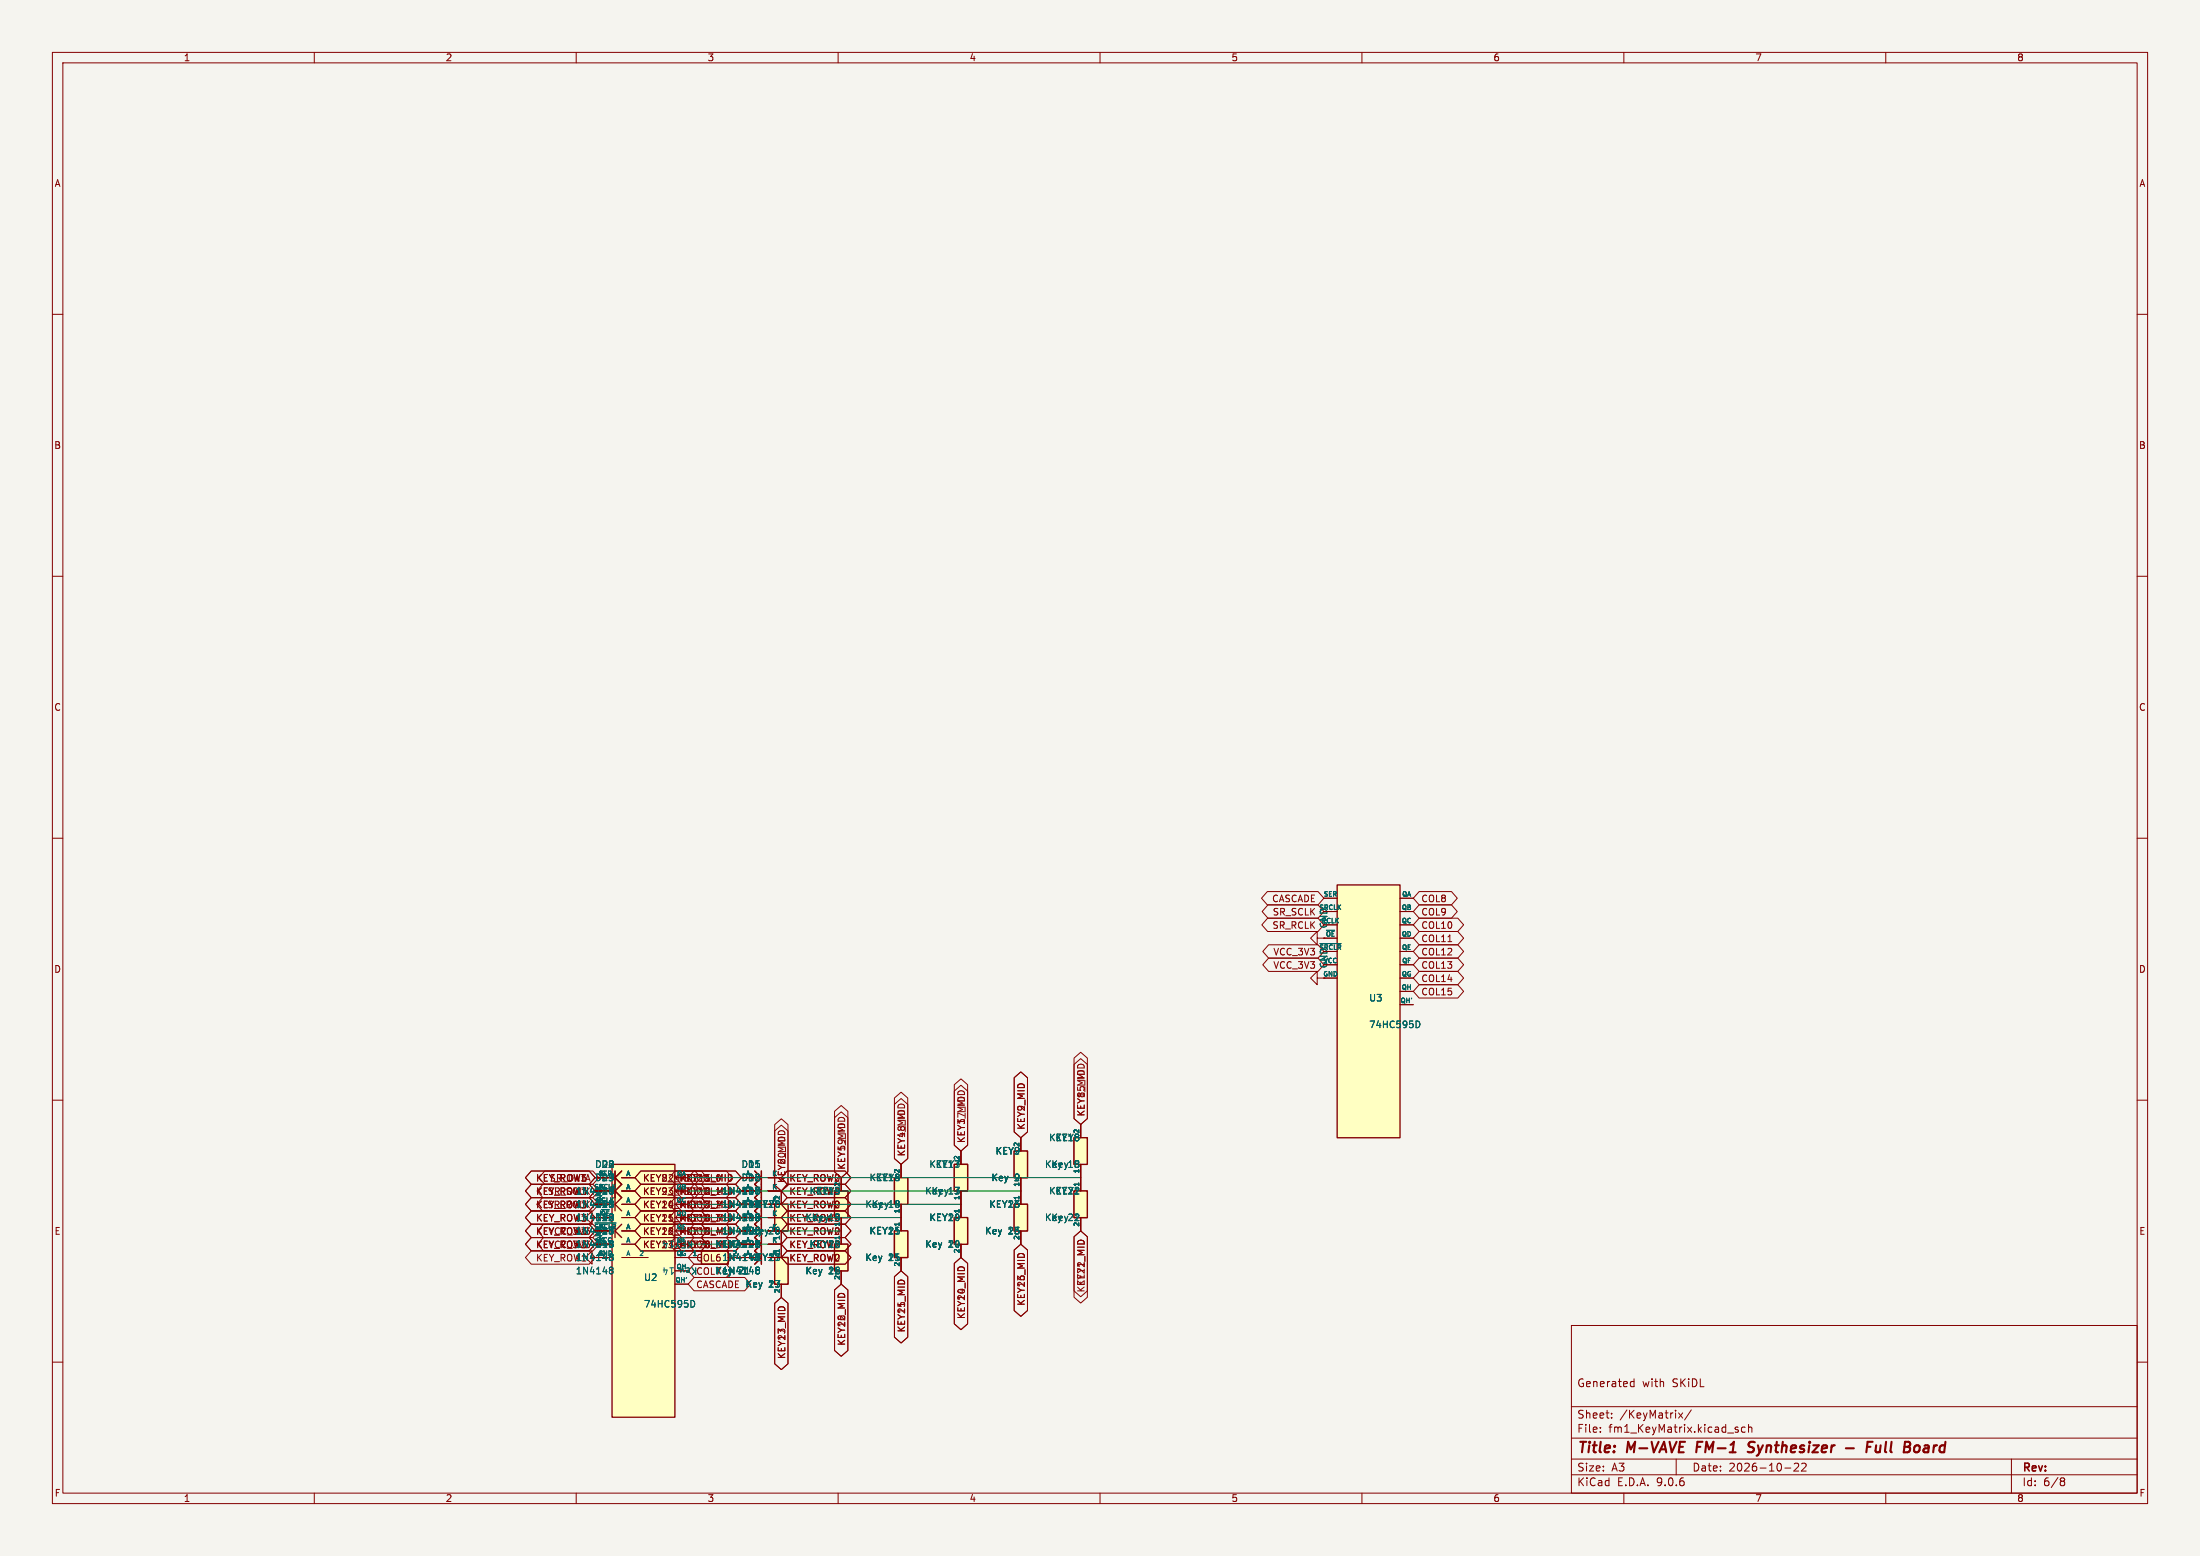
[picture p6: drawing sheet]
<svg xmlns="http://www.w3.org/2000/svg" width="420mm" height="297mm" viewBox="0 0 420 297" stroke-linecap="round" stroke-linejoin="round" font-family="sans-serif">
<path d="M0 0h420v297h-420z" fill="#f5f4ef" stroke="#f5f4ef" stroke-width=".19"/>
<g fill="none" stroke="#840000" stroke-width=".19">
<path d="M10 10h400v277h-400zM12 12h396v273h-396zM60 10v2M110 10v2M160 10v2M210 10v2M260 10v2M310 10v2M360 10v2M10 60h2M408 60h2M10 110h2"/>
<path d="M408 110h2M10 160h2M408 160h2M10 210h2M408 210h2M118.7 229.9h2.5M146.6 237.5h2.6M146.6 240h2.6M300 253h108v32h-108zM10 260h2M300 278.5h108M300 274.5h108"/>
<path d="M300 268.5h108M305.5 273.2v.2M305.5 272.5v.1M307.7 270.5v.2M307.7 269.8v.1M311.4 264.6h.5M311.4 263.8h.5M311.9 263.2v1.5M320 278.5v3M320.4 269.7l.8 1M321.2 269.7l-.8 1M322.9 269.1l-1.3 1.9"/>
<path d="M331.4 272.9l.4 .1 .1 .2-.2 .2h-.3M331.4 272.4l.4 .1M333.2 272.5l-.5-.1-.3 .3 .2 .6h.6M333.8 272.5l.2-.1 .4 .1v.9M333.8 271.9v1.5M343.3 279.4v.5l-.9 .9h1M344.7 279.4v.5l-.8 .9h.9M384 278.5v6.5M408 260h2M60 285v2M110 285v2M160 285v2"/>
<path d="M210 285v2M260 285v2M300 281.5h108M310 285v2M340.7 280.2h1.2M360 285v2M393.6 282.1l.4 .1 .2 .2-.3 .3M393.6 282.7h.3M393.9 282.7l.2 .2 .1 .4-.2 .2-.4 .1"/>
</g>
<path d="M324.1 275.2l-.3 2M334.7 277a.85 .85 0 0 1-1.1 .1M334.7 275.2l-.7 .1a.46 .46 0 0 0-.2 .5 .46 .46 0 0 0 .3 .4l.6 .1M352.4 276.4h1.5M356.4 276.2h.7M357.5 275.2h-1l-.2 2M358.2 275.9l-.1 1.2a.57 .57 0 0 0 .8-.1M365.7 276a.5 .5 0 0 1 .8 .3l-.1 .5a.62 .62 0 0 1-.7 .4" fill="none" stroke="#840000" stroke-width=".4"/>
<path d="M117.4 228.6v2.5M118.7 228.6l-1.3 1.3 1.3 1.2M144.1 236.2l1.2 1.3-1.2 1.3 1.2 1.2-1.2 1.3M145.3 236.2v5.1" fill="none" stroke="#840000" stroke-width=".25"/>
<path d="M144.4 242.4h.1M144.4 241.9h.4l.1 .1 .1 .2-.2 .2M144.5 242.4h.3M144.5 242.4l-.1 .1M144.8 242.4l.2 .3-.1 .3-.1 .1h-.4" fill="none" stroke="#006464" stroke-width=".19"/>
<path d="M147.9 240h2.5v5.1h-2.5z" fill="#ffffc2"/>
<path d="M147.9 240h2.5v5.1h-2.5z" fill="none" stroke="#840000" stroke-width=".25"/>
<path d="M149.2 237.5v2.5M149.2 245.1v2.5" fill="none" stroke="#840000" stroke-width=".19"/>
<path d="M147.9 240h2.5v5.1h-2.5z" fill="#ffffc2"/>
<path d="M117.4 231.1v2.6M118.7 231.1l-1.3 1.3 1.3 1.3M144.1 236.2l1.2 1.3-1.2 1.3 1.2 1.2-1.2 1.3M145.3 236.2v5.1M147.9 240h2.5v5.1h-2.5z" fill="none" stroke="#840000" stroke-width=".25"/>
<path d="M113 232.4v-1.3l-1.2 1.3 1.2 1.3v-1.3h1.3M118.7 232.4h2.5M146.6 237.5h2.6v2.5h-2.6M149.2 245.1v2.5" fill="none" stroke="#840000" stroke-width=".19"/>
<path d="M144.4 242.4h.1M144.4 241.9h.4l.1 .1 .1 .2-.2 .2M144.5 242.4h.3M144.5 242.4l-.1 .1M144.8 242.4l.2 .3-.1 .3-.1 .1h-.4" fill="none" stroke="#006464" stroke-width=".19"/>
<path d="M147.9 229.9h2.5v5h-2.5z" fill="#ffffc2"/>
<path d="M117.4 236.2v2.6M118.7 236.2l-1.3 1.3 1.3 1.3M147.9 229.9h2.5v5h-2.5z" fill="none" stroke="#840000" stroke-width=".25"/>
<path d="M118.7 237.5h2.5M149.2 227.3v2.6M149.2 234.9v2.6" fill="none" stroke="#840000" stroke-width=".19"/>
<path d="M117.1 240.1l-.2 .4h-.4" fill="none" stroke="#006464" stroke-width=".19"/>
<path d="M205 227.3h2.6v5.1h-2.6z" fill="#ffffc2"/>
<path d="M205 227.3h2.6v5.1h-2.6z" fill="none" stroke="#840000" stroke-width=".25"/>
<path d="M206.3 224.8v2.5M206.3 232.4v2.5" fill="none" stroke="#840000" stroke-width=".19"/>
<path d="M193.6 229.9h2.5v5h-2.5z" fill="#ffffc2"/>
<path d="M193.6 229.9h2.5v5h-2.5z" fill="none" stroke="#840000" stroke-width=".25"/>
<path d="M194.9 227.3v2.6M194.9 234.9v2.6" fill="none" stroke="#840000" stroke-width=".19"/>
<path d="M193.6 229.9h2.5v5h-2.5z" fill="#ffffc2"/>
<path d="M193.6 229.9h2.5v5h-2.5z" fill="none" stroke="#840000" stroke-width=".25"/>
<path d="M194.9 227.3v2.6M194.9 234.9v2.6" fill="none" stroke="#840000" stroke-width=".19"/>
<path d="M205 227.3h2.6v5.1h-2.6z" fill="#ffffc2"/>
<path d="M117.4 233.7v2.5M118.7 233.7l-1.3 1.2 1.3 1.3M205 227.3h2.6v5.1h-2.6z" fill="none" stroke="#840000" stroke-width=".25"/>
<path d="M118.7 234.9h2.5M206.3 224.8v2.5M206.3 232.4v2.5M113 240v-1.2l-1.2 1.2 1.2 1.3v-1.3h1.3" fill="none" stroke="#840000" stroke-width=".19"/>
<path d="M182.2 222.2h2.5v5.1h-2.5z" fill="#ffffc2"/>
<path d="M182.2 222.2h2.5v5.1h-2.5z" fill="none" stroke="#840000" stroke-width=".25"/>
<path d="M183.4 219.7v2.5M183.4 227.3v2.6" fill="none" stroke="#840000" stroke-width=".19"/>
<path d="M159.3 237.5h2.6v5.1h-2.6z" fill="#ffffc2"/>
<path d="M159.3 237.5h2.6v5.1h-2.6z" fill="none" stroke="#840000" stroke-width=".25"/>
<path d="M160.6 234.9v2.6M160.6 242.6v2.5" fill="none" stroke="#840000" stroke-width=".19"/>
<path d="M205 217.2h2.6v5h-2.6z" fill="#ffffc2"/>
<path d="M205 217.2h2.6v5h-2.6z" fill="none" stroke="#840000" stroke-width=".25"/>
<path d="M206.3 214.6v2.6M206.3 222.2v2.6" fill="none" stroke="#840000" stroke-width=".19"/>
<path d="M205 217.2h2.6v5h-2.6z" fill="#ffffc2"/>
<path d="M205 217.2h2.6v5h-2.6z" fill="none" stroke="#840000" stroke-width=".25"/>
<path d="M206.3 214.6v2.6M206.3 222.2v2.6" fill="none" stroke="#840000" stroke-width=".19"/>
<path d="M255.3 168.9h12v48.3h-12z" fill="#ffffc2"/>
<path d="M255.3 168.9h12v48.3h-12z" fill="none" stroke="#840000" stroke-width=".25"/>
<g fill="none" stroke="#840000" stroke-width=".19">
<path d="M252.7 171.5h2.6M252.7 174h2.6M252.7 176.5h2.6M252.7 179.1h2.6M267.3 171.5h2.5M267.3 174h2.5M267.3 176.5h2.5M267.3 179.1h2.5M252.7 181.6h2.6M252.7 184.2h2.6M252.7 186.7h2.6M267.3 181.6h2.5"/>
<path d="M267.3 184.2h2.5M267.3 186.7h2.5M267.3 189.2h2.5M267.3 191.8h2.5"/>
</g>
<path d="M252 180.1h4M270.3 194.9a.64 .64 0 0 1 .8 .6 .64 .64 0 0 1-.8 .7" fill="none" stroke="#006464" stroke-width=".19"/>
<path d="M193.6 219.7h2.5v5.1h-2.5z" fill="#ffffc2"/>
<path d="M193.6 219.7h2.5v5.1h-2.5z" fill="none" stroke="#840000" stroke-width=".25"/>
<path d="M194.9 217.2v2.5M194.9 224.8v2.5" fill="none" stroke="#840000" stroke-width=".19"/>
<path d="M133.9 238.8h5.1v2.5h-5.1z" fill="#ffffc2"/>
<path d="M133.9 238.8h5.1v2.5h-5.1z" fill="none" stroke="#840000" stroke-width=".25"/>
<path d="M131.4 240h2.5" fill="none" stroke="#840000" stroke-width=".19"/>
<path d="M133.9 238.8h5.1v2.5h-5.1z" fill="#ffffc2"/>
<path d="M133.9 238.8h5.1v2.5h-5.1z" fill="none" stroke="#840000" stroke-width=".25"/>
<path d="M131.4 240h2.5" fill="none" stroke="#840000" stroke-width=".19"/>
<path d="M193.6 219.7h2.5v5.1h-2.5z" fill="#ffffc2"/>
<path d="M193.6 219.7h2.5v5.1h-2.5zM117.4 238.8v2.5M118.7 238.8l-1.3 1.2 1.3 1.3" fill="none" stroke="#840000" stroke-width=".25"/>
<path d="M251.5 179.1v-1.3l-1.3 1.3 1.3 1.2v-1.2h1.2M251.5 186.7v-1.3l-1.3 1.3 1.3 1.3v-1.3h1.2M194.9 217.2v2.5M194.9 224.8v2.5M118.7 240h2.5" fill="none" stroke="#840000" stroke-width=".19"/>
<path d="M116.5 242.4h.1M116.5 241.9h.3l.2 .1 .1 .2-.3 .2M116.6 242.4h.2M116.6 242.4l-.1 .1M116.8 242.4l.3 .3-.1 .3-.2 .1h-.3" fill="none" stroke="#006464" stroke-width=".19"/>
<path d="M123.8 238.8h5v2.5h-5z" fill="#ffffc2"/>
<path d="M123.8 238.8h5v2.5h-5z" fill="none" stroke="#840000" stroke-width=".25"/>
<path d="M121.2 240h2.6M128.8 240h2.6" fill="none" stroke="#840000" stroke-width=".19"/>
<path d="M116.8 222.2h12v48.3h-12z" fill="#ffffc2"/>
<path d="M116.8 222.2h12v48.3h-12z" fill="none" stroke="#840000" stroke-width=".25"/>
<path d="M113.5 233.4h4.1M131.9 248.2a.64 .64 0 0 1 .7 .7 .64 .64 0 0 1-.7 .6" fill="none" stroke="#006464" stroke-width=".19"/>
<path d="M114.3 240h2.5M128.8 240h2.6M128.8 242.6h2.6M128.8 245.1h2.6" fill="none" stroke="#840000" stroke-width=".19"/>
<path d="M159.3 237.5h2.6v5.1h-2.6z" fill="#ffffc2"/>
<path d="M159.3 237.5h2.6v5.1h-2.6z" fill="none" stroke="#840000" stroke-width=".25"/>
<path d="M160.6 234.9v2.6M160.6 242.6v2.5" fill="none" stroke="#840000" stroke-width=".19"/>
<path d="M147.9 229.9h2.5v5h-2.5z" fill="#ffffc2"/>
<path d="M144.1 231.1l1.2 1.3-1.2 1.3 1.2 1.2-1.2 1.3M145.3 231.1v5.1M147.9 229.9h2.5v5h-2.5z" fill="none" stroke="#840000" stroke-width=".25"/>
<path d="M146.6 232.4h2.6M149.2 227.3v2.6M149.2 234.9v2.6" fill="none" stroke="#840000" stroke-width=".19"/>
<path d="M182.2 222.2h2.5v5.1h-2.5z" fill="#ffffc2"/>
<path d="M117.4 223.5v7.6M118.7 223.5l-1.3 1.3 1.3 1.3-1.3 1.2 1.3 1.3-1.3 1.3 1.3 1.2M144.1 228.6l1.2 1.3-1.2 1.2M145.3 228.6v2.5M182.2 222.2h2.5v5.1h-2.5z" fill="none" stroke="#840000" stroke-width=".25"/>
<path d="M183.4 219.7v2.5M118.7 227.3h2.5M118.7 224.8h2.5M118.7 229.9h2.5M183.4 227.3v2.6" fill="none" stroke="#840000" stroke-width=".19"/>
<path d="M159.3 227.3h2.6v5.1h-2.6z" fill="#ffffc2"/>
<path d="M159.3 227.3h2.6v5.1h-2.6z" fill="none" stroke="#840000" stroke-width=".25"/>
<path d="M160.6 224.8v2.5M160.6 232.4v2.5" fill="none" stroke="#840000" stroke-width=".19"/>
<path d="M159.3 227.3h2.6v5.1h-2.6z" fill="#ffffc2"/>
<path d="M144.1 223.5l1.2 1.3-1.2 1.3 1.2 1.2-1.2 1.3M145.3 223.5v5.1M159.3 227.3h2.6v5.1h-2.6z" fill="none" stroke="#840000" stroke-width=".25"/>
<path d="M146.6 227.3h2.6M146.6 224.8h2.6M160.6 224.8v2.5M160.6 232.4v2.5" fill="none" stroke="#840000" stroke-width=".19"/>
<path d="M170.7 224.8h2.6v5.1h-2.6z" fill="#ffffc2"/>
<path d="M117.4 233.7v2.5M118.7 233.7l-1.3 1.2 1.3 1.3M170.7 224.8h2.6v5.1h-2.6z" fill="none" stroke="#840000" stroke-width=".25"/>
<path d="M118.7 234.9h2.5M172 222.2v2.6M172 229.9v2.5" fill="none" stroke="#840000" stroke-width=".19"/>
<path d="M170.7 224.8h2.6v5.1h-2.6z" fill="#ffffc2"/>
<path d="M170.7 224.8h2.6v5.1h-2.6z" fill="none" stroke="#840000" stroke-width=".25"/>
<path d="M172 222.2v2.6M172 229.9v2.5" fill="none" stroke="#840000" stroke-width=".19"/>
<path d="M170.7 234.9h2.6v5.1h-2.6z" fill="#ffffc2"/>
<path d="M170.7 234.9h2.6v5.1h-2.6z" fill="none" stroke="#840000" stroke-width=".25"/>
<path d="M172 232.4v2.5M172 240v2.6" fill="none" stroke="#840000" stroke-width=".19"/>
<path d="M170.7 234.9h2.6v5.1h-2.6z" fill="#ffffc2"/>
<path d="M170.7 234.9h2.6v5.1h-2.6z" fill="none" stroke="#840000" stroke-width=".25"/>
<path d="M172 232.4v2.5M172 240v2.6" fill="none" stroke="#840000" stroke-width=".19"/>
<path d="M182.2 232.4h2.5v5.1h-2.5z" fill="#ffffc2"/>
<path d="M182.2 232.4h2.5v5.1h-2.5z" fill="none" stroke="#840000" stroke-width=".25"/>
<path d="M183.4 229.9v2.5M183.4 237.5v2.5" fill="none" stroke="#840000" stroke-width=".19"/>
<path d="M182.2 232.4h2.5v5.1h-2.5z" fill="#ffffc2"/>
<path d="M182.2 232.4h2.5v5.1h-2.5z" fill="none" stroke="#840000" stroke-width=".25"/>
<g fill="none" stroke="#840000" stroke-width=".19">
<path d="M241.9 170.2h9.7l1.1 1.3-1.1 1.2h-9.7l-1.1-1.2zM242 175.3h9.6l1.1 1.2-1.1 1.3h-9.6l-1.1-1.3zM242.1 172.7h9.5l1.1 1.3-1.1 1.3h-9.5l-1.2-1.3zM252.7 171.5h2.6M252.7 174h2.6M252.7 176.5h2.6M252.7 179.1h2.6M267.3 171.5h2.5M267.3 174h2.5M267.3 176.5h2.5M267.3 179.1h2.5M270.9 172.7h6.2l1.1 1.3-1.1 1.3h-6.2l-1.1-1.3z"/>
<path d="M270.9 170.2h6.2l1.1 1.3-1.1 1.2h-6.2l-1.1-1.2zM270.9 177.8h7.4l1.1 1.3-1.1 1.2h-7.4l-1.1-1.2zM270.9 175.3h7.4l1.1 1.2-1.1 1.3h-7.4l-1.1-1.3zM276.4 179.7h.7M242.2 180.3h9.4l1.1 1.3-1.1 1.3h-9.4l-1.1-1.3zM242.2 182.9h9.4l1.1 1.3-1.1 1.2h-9.4l-1.1-1.2zM252.7 181.6h2.6M252.7 184.2h2.6M252.7 186.7h2.6M267.3 181.6h2.5M267.3 184.2h2.5M267.3 186.7h2.5"/>
<path d="M267.3 189.2h2.5M267.3 191.8h2.5M270.9 188h7.4l1.1 1.2-1.1 1.3h-7.4l-1.1-1.3zM270.9 180.3h7.4l1.1 1.3-1.1 1.3h-7.4l-1.1-1.3zM270.9 182.9h7.4l1.1 1.3-1.1 1.2h-7.4l-1.1-1.2zM270.9 185.4h7.4l1.1 1.3-1.1 1.3h-7.4l-1.1-1.3zM147.9 215.9l1.3-1.1 1.2 1.1v10.3l-1.2 1.1-1.3-1.1zM147.9 214.7l1.3-1.1 1.2 1.1v11.5l-1.2 1.1-1.3-1.1zM159.3 213.3l1.3-1.1 1.3 1.1v10.4l-1.3 1.1-1.3-1.1zM159.3 212.1l1.3-1.1 1.3 1.1v11.6l-1.3 1.1-1.3-1.1zM170.7 210.8l1.3-1.1 1.3 1.1v10.3l-1.3 1.1-1.3-1.1zM170.7 209.6l1.3-1.1 1.3 1.1v11.5l-1.3 1.1-1.3-1.1z"/>
<path d="M182.2 207l1.2-1.1 1.3 1.1v11.6l-1.3 1.1-1.2-1.1zM182.2 208.3l1.2-1.2 1.3 1.2v10.3l-1.3 1.1-1.2-1.1zM183.4 219.7v2.5M193.6 205.7l1.3-1.1 1.3 1.1v10.4l-1.3 1.1-1.3-1.1zM194.9 217.2v2.5M205 202l1.3-1.1 1.3 1.1v11.5l-1.3 1.1-1.3-1.1zM205 203.2l1.3-1.1 1.3 1.1v10.3l-1.3 1.1-1.3-1.1zM206.3 214.6v2.6M101.4 236.2h11.1l1.1 1.3-1.1 1.3h-11.1l-1.1-1.3zM101.4 238.8h11.1l1.1 1.2-1.1 1.3h-11.1l-1.1-1.3zM101.4 228.6h11.1l1.1 1.3-1.1 1.2h-11.1l-1.1-1.2zM101.4 223.5h11.1l1.1 1.3-1.1 1.3h-11.1l-1.1-1.3z"/>
<path d="M101.4 226.1h11.1l1.1 1.2-1.1 1.3h-11.1l-1.1-1.3zM101.4 231.1h11.1l1.1 1.3-1.1 1.3h-11.1l-1.1-1.3zM101.4 233.7h11.1l1.1 1.2-1.1 1.3h-11.1l-1.1-1.3zM103.6 228.6h9.6l1.1 1.3-1.1 1.2h-9.6l-1.1-1.2zM103.6 226.1h9.6l1.1 1.2-1.1 1.3h-9.6l-1.1-1.3zM103.8 233.7h9.4l1.1 1.2-1.1 1.3h-9.4l-1.2-1.3zM103.8 236.2h9.4l1.1 1.3-1.1 1.3h-9.4l-1.2-1.3zM104 223.5h9.2l1.1 1.3-1.1 1.3h-9.2l-1.1-1.3zM111.9 225.1h.6M112.2 224.2l.5 1.3M118.7 227.3h2.5M118.7 224.8h2.5"/>
<path d="M118.7 232.4h2.5M118.7 237.5h2.5M118.7 229.9h2.5M118.7 234.9h2.5M122.3 233.7h11.6l1.1 1.2-1.1 1.3h-11.6l-1.1-1.3zM122.3 236.2h11.6l1.1 1.3-1.1 1.3h-11.6l-1.1-1.3zM122.3 226.1h10.4l1.1 1.2-1.1 1.3h-10.4l-1.1-1.3zM122.3 223.5h11.6l1.1 1.3-1.1 1.3h-11.6l-1.1-1.3zM122.3 228.6h11.6l1.1 1.3-1.1 1.2h-11.6l-1.1-1.2zM122.3 231.1h11.6l1.1 1.3-1.1 1.3h-11.6l-1.1-1.3zM122.3 226.1h11.6l1.1 1.2-1.1 1.3h-11.6l-1.1-1.3zM122.3 223.5h10.4l1.1 1.3-1.1 1.3h-10.4l-1.1-1.3z"/>
<path d="M128.9 223.5h11.5l1.1 1.3-1.1 1.3h-11.5l-1.1-1.3zM128.9 226.1h11.5l1.1 1.2-1.1 1.3h-11.5l-1.1-1.3zM128.9 231.1h11.5l1.1 1.3-1.1 1.3h-11.5l-1.1-1.3zM128.9 228.6h11.5l1.1 1.3-1.1 1.2h-11.5l-1.1-1.2zM128.9 233.7h11.5l1.1 1.2-1.1 1.3h-11.5l-1.1-1.3zM128.9 236.2h11.5l1.1 1.3-1.1 1.3h-11.5l-1.1-1.3zM130.1 223.5h10.3l1.1 1.3-1.1 1.3h-10.3l-1.1-1.3zM130.1 226.1h10.3l1.1 1.2-1.1 1.3h-10.3l-1.1-1.3zM130.1 228.6h10.3l1.1 1.3-1.1 1.2h-10.3l-1.1-1.2zM130.1 231.1h10.3l1.1 1.3-1.1 1.3h-10.3l-1.1-1.3zM130.1 233.7h10.3l1.1 1.2-1.1 1.3h-10.3l-1.1-1.3zM130.1 236.2h10.3l1.1 1.3-1.1 1.3h-10.3l-1.1-1.3z"/>
<path d="M132.5 238.8h6.2l1.1 1.2-1.1 1.3h-6.2l-1.1-1.3zM132.5 226.1h6.2l1.1 1.2-1.1 1.3h-6.2l-1.1-1.3zM132.5 223.5h6.2l1.1 1.3-1.1 1.3h-6.2l-1.1-1.3zM132.5 236.2h6.2l1.1 1.3-1.1 1.3h-6.2l-1.1-1.3zM132.5 228.6h6.2l1.1 1.3-1.1 1.2h-6.2l-1.1-1.2zM132.5 231.1h6.2l1.1 1.3-1.1 1.3h-6.2l-1.1-1.3zM132.5 233.7h6.2l1.1 1.2-1.1 1.3h-6.2l-1.1-1.3zM146.6 227.3h2.6M146.6 224.8h2.6M146.6 232.4h2.6M146.6 237.5h2.6M149.2 227.3v2.6"/>
<path d="M149.2 234.9v5.1M150.3 236.2h11l1.2 1.3-1.2 1.3h-11l-1.1-1.3zM150.3 238.8h11l1.2 1.2-1.2 1.3h-11l-1.1-1.3zM150.3 233.7h11l1.2 1.2-1.2 1.3h-11l-1.1-1.3zM150.3 231.1h11l1.2 1.3-1.2 1.3h-11l-1.1-1.3zM150.3 223.5h11l1.2 1.3-1.2 1.3h-11l-1.1-1.3zM150.3 226.1h11l1.2 1.2-1.2 1.3h-11l-1.1-1.3zM150.3 228.6h11l1.2 1.3-1.2 1.2h-11l-1.1-1.2zM160.6 224.8v2.5M160.6 232.4v5.1M172 222.2v2.6M172 229.9v5"/>
<path d="M183.4 227.3v5.1M183.4 237.5v2.5M193.6 238.6l1.3-1.1 1.3 1.1v11.6l-1.3 1.1-1.3-1.1zM194.9 224.8v5.1M194.9 234.9v2.6M205 236.1l1.3-1.2 1.3 1.2v11.5l-1.3 1.1-1.3-1.1zM205 236.1l1.3-1.2 1.3 1.2v10.3l-1.3 1.1-1.3-1.1zM206.3 222.2v5.1M206.3 232.4v2.5M114.3 240h2.5M118.7 240h5.1M128.8 240h5.1"/>
<path d="M128.8 242.6h2.6M128.8 245.1h2.6M132.5 241.3h6.2l1.1 1.3-1.1 1.2h-6.2l-1.1-1.2zM132.5 243.8h9.7l1.1 1.3-1.1 1.3h-9.7l-1.1-1.3zM146.6 240h2.6M147.9 248.8l1.3-1.2 1.2 1.2v11.5l-1.2 1.1-1.3-1.1zM149.2 245.1v2.5M159.3 246.2l1.3-1.1 1.3 1.1v11.6l-1.3 1.1-1.3-1.1zM160.6 242.6v2.5M170.7 243.7l1.3-1.1 1.3 1.1v11.5l-1.3 1.1-1.3-1.1zM172 240v2.6M182.2 241.1l1.2-1.1 1.3 1.1v11.6l-1.3 1.1-1.2-1.1z"/>
<path d="M205.7 246.4h1.3M205.7 245.7l.7 .7M207 245.7l-.7 .5"/>
</g>
<path d="M131.4 234.9h29.2M131.4 224.8h74.9M131.4 237.5h17.8M131.4 227.3h63.5M131.4 229.9h52M131.4 232.4h40.6" fill="none" stroke="#009600" stroke-width=".19"/>
<g fill="none" stroke="#006464" stroke-width=".19">
<path d="M252 180.1h4M270.3 194.9a.64 .64 0 0 1 .8 .6 .64 .64 0 0 1-.8 .7M113.5 233.4h4.1M116.5 241.9h.3l.2 .1 .1 .2-.3 .2M116.5 242.4h.1M116.6 242.4h.2M116.6 242.4l-.1 .1M116.8 242.4l.3 .3-.1 .3-.2 .1h-.3M117.1 240.1l-.2 .4h-.4M131.9 248.2a.64 .64 0 0 1 .7 .7 .64 .64 0 0 1-.7 .6M144.4 242.4h.1M144.4 241.9h.4l.1 .1 .1 .2-.2 .2"/>
<path d="M144.5 242.4h.3M144.5 242.4l-.1 .1M144.8 242.4l.2 .3-.1 .3-.1 .1h-.4"/>
</g>
<g font-size="2.8" fill="#840000">
<text x="301" y="277.9">Title:</text>
<text x="310.6" y="277.9">M-VAVE</text>
<text x="324.7" y="277.9">FM-1</text>
<text x="335.4" y="277.9">Synthesizer</text>
<text x="359.6" y="277.9">Full</text>
<text x="367.5" y="277.9">Board</text>
</g>
<g font-size="2.1" fill="#840000">
<text x="301" y="265">Generated</text>
<text x="313.5" y="265">with</text>
<text x="319.3" y="265">SKiDL</text>
<text x="301" y="273.7">File:</text>
<text x="301" y="271">Sheet:</text>
<text x="307.1" y="273.7">fm1_KeyMatrix.kicad_sch</text>
<text x="309.2" y="271">/KeyMatrix/</text>
<text x="301" y="281.1">Size:</text>
<text x="307.6" y="281.1">A3</text>
<text x="323" y="281.1">Date:</text>
<text x="330" y="281.1">2026-10-22</text>
<text x="386" y="281.3">Rev:</text>
<text x="301" y="283.9">KiCad</text>
<text x="308.7" y="283.9">E.D.A.</text>
<text x="316.3" y="283.9">9.0.6</text>
<text x="386" y="283.9">Id:</text>
<text x="390.1" y="283.9">6/8</text>
</g>
<g font-size="1.8" fill="#840000">
<text x="35" y="11.9">1</text>
<text x="85" y="11.9">2</text>
<text x="135" y="11.9">3</text>
<text x="185" y="11.9">4</text>
<text x="235" y="11.9">5</text>
<text x="285" y="11.9">6</text>
<text x="335" y="11.9">7</text>
<text x="385" y="11.9">8</text>
<text x="10.3" y="35.9">A</text>
<text x="408.3" y="35.9">A</text>
<text x="10.3" y="85.9">B</text>
<text x="408.2" y="85.9">B</text>
<text x="10.3" y="135.9">C</text>
<text x="408.2" y="135.9">C</text>
<text x="242.8" y="172.4">CASCADE</text>
<text x="271.2" y="172.4">COL8</text>
<text x="242.8" y="177.5">SR_RCLK</text>
<text x="242.9" y="174.9">SR_SCLK</text>
<text x="271.2" y="174.9">COL9</text>
<text x="271.2" y="177.5">COL10</text>
<text x="10.3" y="185.9">D</text>
<text x="243" y="182.6">VCC_3V3</text>
<text x="243" y="185.1">VCC_3V3</text>
<text x="271.2" y="180">COL11</text>
<text x="271.2" y="182.6">COL12</text>
<text x="271.2" y="185.1">COL13</text>
<text x="408.2" y="185.9">D</text>
<text x="271.2" y="190.2">COL15</text>
<text x="271.2" y="187.6">COL14</text>
<text x="195.8" y="215.7" transform="rotate(-90 195.8 215.7)">KEY2_MID</text>
<text x="207.3" y="213.2" transform="rotate(-90 207.3 213.2)">KEY15_MID</text>
<text x="207.3" y="213.2" transform="rotate(-90 207.3 213.2)">KEY8_MID</text>
<text x="173" y="220.8" transform="rotate(-90 173 220.8)">KEY4_MID</text>
<text x="173" y="220.8" transform="rotate(-90 173 220.8)">KEY18_MID</text>
<text x="184.4" y="218.3" transform="rotate(-90 184.4 218.3)">KEY17_MID</text>
<text x="184.4" y="218.3" transform="rotate(-90 184.4 218.3)">KEY3_MID</text>
<text x="102.2" y="225.7">KEY_ROW1</text>
<text x="122.6" y="225.7">KEY22_MID COL0</text>
<text x="129.7" y="225.7">KEY15_MID</text>
<text x="141.4" y="225.7">D16</text>
<text x="150.1" y="225.9" transform="rotate(-90 150.1 225.9)">KEY6_MID</text>
<text x="150.1" y="225.9" transform="rotate(-90 150.1 225.9)">KEY20_MID</text>
<text x="150.6" y="225.7">KEY_ROW2</text>
<text x="161.5" y="223.4" transform="rotate(-90 161.5 223.4)">KEY5_MID</text>
<text x="161.5" y="223.4" transform="rotate(-90 161.5 223.4)">KEY19_MID</text>
<text x="102.2" y="228.3">KEY_ROW1</text>
<text x="102.2" y="230.8">KEY_ROW1</text>
<text x="102.2" y="233.4">KEY_ROW1</text>
<text x="113.5" y="228.2">D24</text>
<text x="122.6" y="228.3">KEY23_MID COL1</text>
<text x="122.6" y="230.8">KEY24_MID</text>
<text x="122.6" y="233.4">KEY25_MID</text>
<text x="129.7" y="228.3">KEY16_MID</text>
<text x="129.7" y="233.4">KEY18_MID</text>
<text x="129.7" y="230.8">KEY17_MID</text>
<text x="130.9" y="233.4">KEY4_MID</text>
<text x="150.6" y="228.3">KEY_ROW2</text>
<text x="150.6" y="230.8">KEY_ROW2</text>
<text x="10.3" y="235.9">E</text>
<text x="102.2" y="238.4">KEY_ROW1</text>
<text x="102.2" y="235.9">KEY_ROW1</text>
<text x="113.5" y="235.8">D27</text>
<text x="122.6" y="235.9">KEY12_MID</text>
<text x="122.6" y="238.4">KEY13_MID</text>
<text x="129.7" y="235.9">KEY19_MID</text>
<text x="130.9" y="238.4">KEY6_MID</text>
<text x="137.8" y="238.4">1N4148</text>
<text x="150.6" y="238.4">KEY_ROW2</text>
<text x="150.6" y="235.9">KEY_ROW2</text>
<text x="408.3" y="235.9">E</text>
<text x="102.2" y="241">KEY_ROW1</text>
<text x="132.8" y="241">COL6</text>
<text x="132.8" y="243.5">COL7</text>
<text x="150.6" y="241">KEY_ROW2</text>
<text x="207.3" y="245.6" transform="rotate(-90 207.3 245.6)">KEY1_MID</text>
<text x="132.8" y="246.1">CASCADE Key</text>
<text x="184.4" y="251.9" transform="rotate(-90 184.4 251.9)">KEY24_MID</text>
<text x="195.8" y="249.3" transform="rotate(-90 195.8 249.3)">KEY16_MID</text>
<text x="161.5" y="257" transform="rotate(-90 161.5 257)">KEY26_MID</text>
<text x="173" y="254.4" transform="rotate(-90 173 254.4)">KEY25_MID</text>
<text x="150.1" y="259.5" transform="rotate(-90 150.1 259.5)">KEY13_MID</text>
<text x="10.3" y="285.9">F</text>
<text x="35" y="286.9">1</text>
<text x="85" y="286.9">2</text>
<text x="135" y="286.9">3</text>
<text x="185" y="286.9">4</text>
<text x="235" y="286.9">5</text>
<text x="285" y="286.9">6</text>
<text x="335" y="286.9">7</text>
<text x="385" y="286.9">8</text>
<text x="408.3" y="285.9">F</text>
</g>
<g font-size="1.8" fill="#006464">
<text x="253.6" y="177.3" transform="rotate(-90 253.6 177.3)">GND</text>
<text x="253.6" y="184.9" transform="rotate(-90 253.6 184.9)">GND</text>
<text x="261.3" y="191.4">U3</text>
<text x="261.3" y="196.4">74HC595D</text>
<text x="189.9" y="220.6">KEY2</text>
<text x="200.2" y="218">KEY15</text>
<text x="201.4" y="218">KEY8</text>
<text x="113.5" y="223.1">D22</text>
<text x="113.5" y="225.7">D23</text>
<text x="114.7" y="223.1">D8</text>
<text x="114.7" y="225.7">D9</text>
<text x="141.4" y="223.1">D15</text>
<text x="142.7" y="225.7">D2</text>
<text x="142.7" y="223.1">D1</text>
<text x="165.9" y="225.7">KEY18</text>
<text x="167.1" y="225.7">KEY4</text>
<text x="177.3" y="223.1">KEY17</text>
<text x="178.5" y="223.1">KEY3</text>
<text x="189.2" y="225.7">Key</text>
<text x="193.7" y="225.7">2</text>
<text x="199.4" y="223.1">Key</text>
<text x="200.6" y="223.1">Key158</text>
<text x="203.9" y="223.1">158</text>
<text x="109.8" y="233.3">1N4148</text>
<text x="109.8" y="230.7">1N4148</text>
<text x="109.8" y="228.2">1N4148</text>
<text x="113.5" y="230.7">D25</text>
<text x="113.5" y="233.3">D12</text>
<text x="113.5" y="230.7">D11</text>
<text x="115.2" y="230.6" transform="rotate(-90 115.2 230.6)">GND</text>
<text x="130.9" y="230.8">KEY3_MID</text>
<text x="137.8" y="233.3">1N4148</text>
<text x="137.8" y="230.7">1N4148KEY6</text>
<text x="137.8" y="228.2">1N4148</text>
<text x="141.4" y="230.7">D18</text>
<text x="141.4" y="233.3">D19</text>
<text x="141.4" y="228.2">D17</text>
<text x="142.7" y="230.7">D4</text>
<text x="142.7" y="233.3">D5</text>
<text x="142.7" y="228.2">D3</text>
<text x="143" y="230.7">KEY20</text>
<text x="150.6" y="233.4">KEY_ROW2</text>
<text x="154.5" y="228.2">KEY19</text>
<text x="154.9" y="233.3">Key195</text>
<text x="155.7" y="228.2">KEY5</text>
<text x="165.1" y="230.7">Key</text>
<text x="166.3" y="230.7">Key184</text>
<text x="176.5" y="228.2">Key</text>
<text x="177.3" y="233.3">KEY24</text>
<text x="177.7" y="228.2">Key173</text>
<text x="188.7" y="230.7">KEY16</text>
<text x="199.4" y="233.3">Key</text>
<text x="200.2" y="228.2">KEY22</text>
<text x="200.6" y="233.3">Key221</text>
<text x="201.4" y="228.2">KEY1</text>
<text x="109.8" y="235.8">1N4148</text>
<text x="109.8" y="238.4">1N4148</text>
<text x="113.5" y="238.4">D14</text>
<text x="115.2" y="238.3" transform="rotate(-90 115.2 238.3)">GND</text>
<text x="130.9" y="235.9">KEY5_MID</text>
<text x="132.4" y="236.6" transform="rotate(-180 132.4 236.6)">KEY14</text>
<text x="136.5" y="238.4">KEY7 D21</text>
<text x="136.5" y="238.4">KEY21 D7</text>
<text x="137.8" y="235.8">1N4148Key206</text>
<text x="141.4" y="235.8">D20</text>
<text x="142.2" y="235.8">Key</text>
<text x="142.7" y="235.8">D6</text>
<text x="154.5" y="238.4">KEY12</text>
<text x="165.9" y="235.8">KEY11</text>
<text x="165.9" y="235.8">KEY25</text>
<text x="176.5" y="238.4">Key</text>
<text x="181" y="238.4">10</text>
<text x="188" y="235.8">Key</text>
<text x="192.5" y="235.8">16</text>
<text x="109.8" y="240.9">1N4148</text>
<text x="109.8" y="243.4">1N4148</text>
<text x="122.8" y="244.7">U2</text>
<text x="128.7" y="241.7" transform="rotate(-180 128.7 241.7)">14</text>
<text x="133.2" y="241.7" transform="rotate(-180 133.2 241.7)">Key</text>
<text x="136.5" y="243.4">Key</text>
<text x="137.8" y="240.9">1N4148</text>
<text x="137.8" y="243.4">1N4148</text>
<text x="141" y="243.4">7</text>
<text x="141" y="243.4">21</text>
<text x="142.2" y="246">Key</text>
<text x="143" y="240.9">KEY27</text>
<text x="146.7" y="246">13</text>
<text x="153.7" y="243.4">Key</text>
<text x="158.2" y="243.4">12</text>
<text x="165.1" y="240.9">Key</text>
<text x="169.6" y="240.9">11</text>
<text x="122.8" y="249.8">74HC595D</text>
</g>
<g font-size="1.2" fill="#006464">
<text x="251.7" y="173.7">SRCLK</text>
<text x="252.6" y="171.2">SER</text>
<text x="267.5" y="173.7">QB</text>
<text x="267.6" y="171.2">QA</text>
<text x="252.2" y="176.3">RCLK</text>
<text x="253" y="178.8">~{OE}</text>
<text x="267.5" y="176.3">QC</text>
<text x="267.5" y="178.8">QD</text>
<text x="251.7" y="181.4">~{SRCLR}</text>
<text x="252.6" y="183.9">VCC</text>
<text x="267.5" y="181.4">QE</text>
<text x="267.6" y="183.9">QF</text>
<text x="252.5" y="186.4">GND</text>
<text x="267.3" y="191.5">QH'</text>
<text x="267.5" y="189">QH</text>
<text x="267.5" y="186.4">QG</text>
<text x="183.2" y="221.5" transform="rotate(-90 183.2 221.5)">2</text>
<text x="194.6" y="219" transform="rotate(-90 194.6 219)">2</text>
<text x="206.1" y="216.5" transform="rotate(-90 206.1 216.5)">2</text>
<text x="113.3" y="227.1">SRCLK</text>
<text x="114.2" y="224.5">SER</text>
<text x="114.3" y="227.1">K</text>
<text x="114.3" y="224.5">K</text>
<text x="119.4" y="227.1">A</text>
<text x="119.4" y="224.5">A</text>
<text x="129.1" y="227.1">QB</text>
<text x="129.1" y="224.5">QA</text>
<text x="142.3" y="227.1">A</text>
<text x="142.3" y="224.5">A</text>
<text x="147.3" y="227.1">K</text>
<text x="147.3" y="224.5">K</text>
<text x="160.3" y="226.6" transform="rotate(-90 160.3 226.6)">2</text>
<text x="171.8" y="224.1" transform="rotate(-90 171.8 224.1)">2</text>
<text x="194.6" y="226.6" transform="rotate(-90 194.6 226.6)">1</text>
<text x="206.1" y="226.6" transform="rotate(-90 206.1 226.6)">1</text>
<text x="206.1" y="224.1" transform="rotate(-90 206.1 224.1)">1</text>
<text x="113.7" y="229.6">RCLK</text>
<text x="114.3" y="229.6">K</text>
<text x="114.3" y="232.2">K~{OE}</text>
<text x="119.4" y="229.6">A</text>
<text x="119.4" y="232.2">A</text>
<text x="129.1" y="229.6">QC</text>
<text x="129.1" y="232.2">QD</text>
<text x="142.3" y="232.2">A</text>
<text x="142.3" y="229.6">A</text>
<text x="147.3" y="232.2">K</text>
<text x="147.3" y="229.6">K</text>
<text x="148.9" y="229.2" transform="rotate(-90 148.9 229.2)">2</text>
<text x="171.8" y="231.7" transform="rotate(-90 171.8 231.7)">1</text>
<text x="183.2" y="231.7" transform="rotate(-90 183.2 231.7)">1</text>
<text x="183.2" y="229.2" transform="rotate(-90 183.2 229.2)">1</text>
<text x="194.6" y="229.2" transform="rotate(-90 194.6 229.2)">1</text>
<text x="113.3" y="234.7">~{SRCLR} A</text>
<text x="114.1" y="239.8">GND</text>
<text x="114.2" y="237.2">VCC</text>
<text x="114.3" y="237.2">K</text>
<text x="114.3" y="234.7">K</text>
<text x="119.4" y="237.2">A</text>
<text x="119.4" y="239.8">A</text>
<text x="119.4" y="234.7">A</text>
<text x="121.9" y="239.8">2</text>
<text x="129.1" y="239.8">QG</text>
<text x="129.1" y="234.7">QE</text>
<text x="129.1" y="237.2">QF</text>
<text x="129.5" y="239.8">1</text>
<text x="132.1" y="239.8">1</text>
<text x="139.7" y="239.8">2</text>
<text x="142.3" y="237.2">A</text>
<text x="142.3" y="239.8">A</text>
<text x="142.3" y="234.7">A</text>
<text x="147.3" y="237.2">K</text>
<text x="147.3" y="239.8">K</text>
<text x="147.3" y="234.7">K</text>
<text x="148.9" y="239.3" transform="rotate(-90 148.9 239.3)">1</text>
<text x="148.9" y="236.8" transform="rotate(-90 148.9 236.8)">1</text>
<text x="160.3" y="236.8" transform="rotate(-90 160.3 236.8)">1</text>
<text x="160.3" y="234.2" transform="rotate(-90 160.3 234.2)">1</text>
<text x="171.8" y="234.2" transform="rotate(-90 171.8 234.2)">1</text>
<text x="183.2" y="239.3" transform="rotate(-90 183.2 239.3)">2</text>
<text x="194.6" y="236.8" transform="rotate(-90 194.6 236.8)">2</text>
<text x="206.1" y="234.2" transform="rotate(-90 206.1 234.2)">2</text>
<text x="128.8" y="244.9">QH'</text>
<text x="129" y="242.3">QH</text>
<text x="160.3" y="244.4" transform="rotate(-90 160.3 244.4)">2</text>
<text x="171.8" y="241.9" transform="rotate(-90 171.8 241.9)">2</text>
<text x="148.9" y="246.9" transform="rotate(-90 148.9 246.9)">2</text>
</g>
<text font-size="1.2" fill="#840000" x="114.3" y="239.8">K</text>
</svg>
